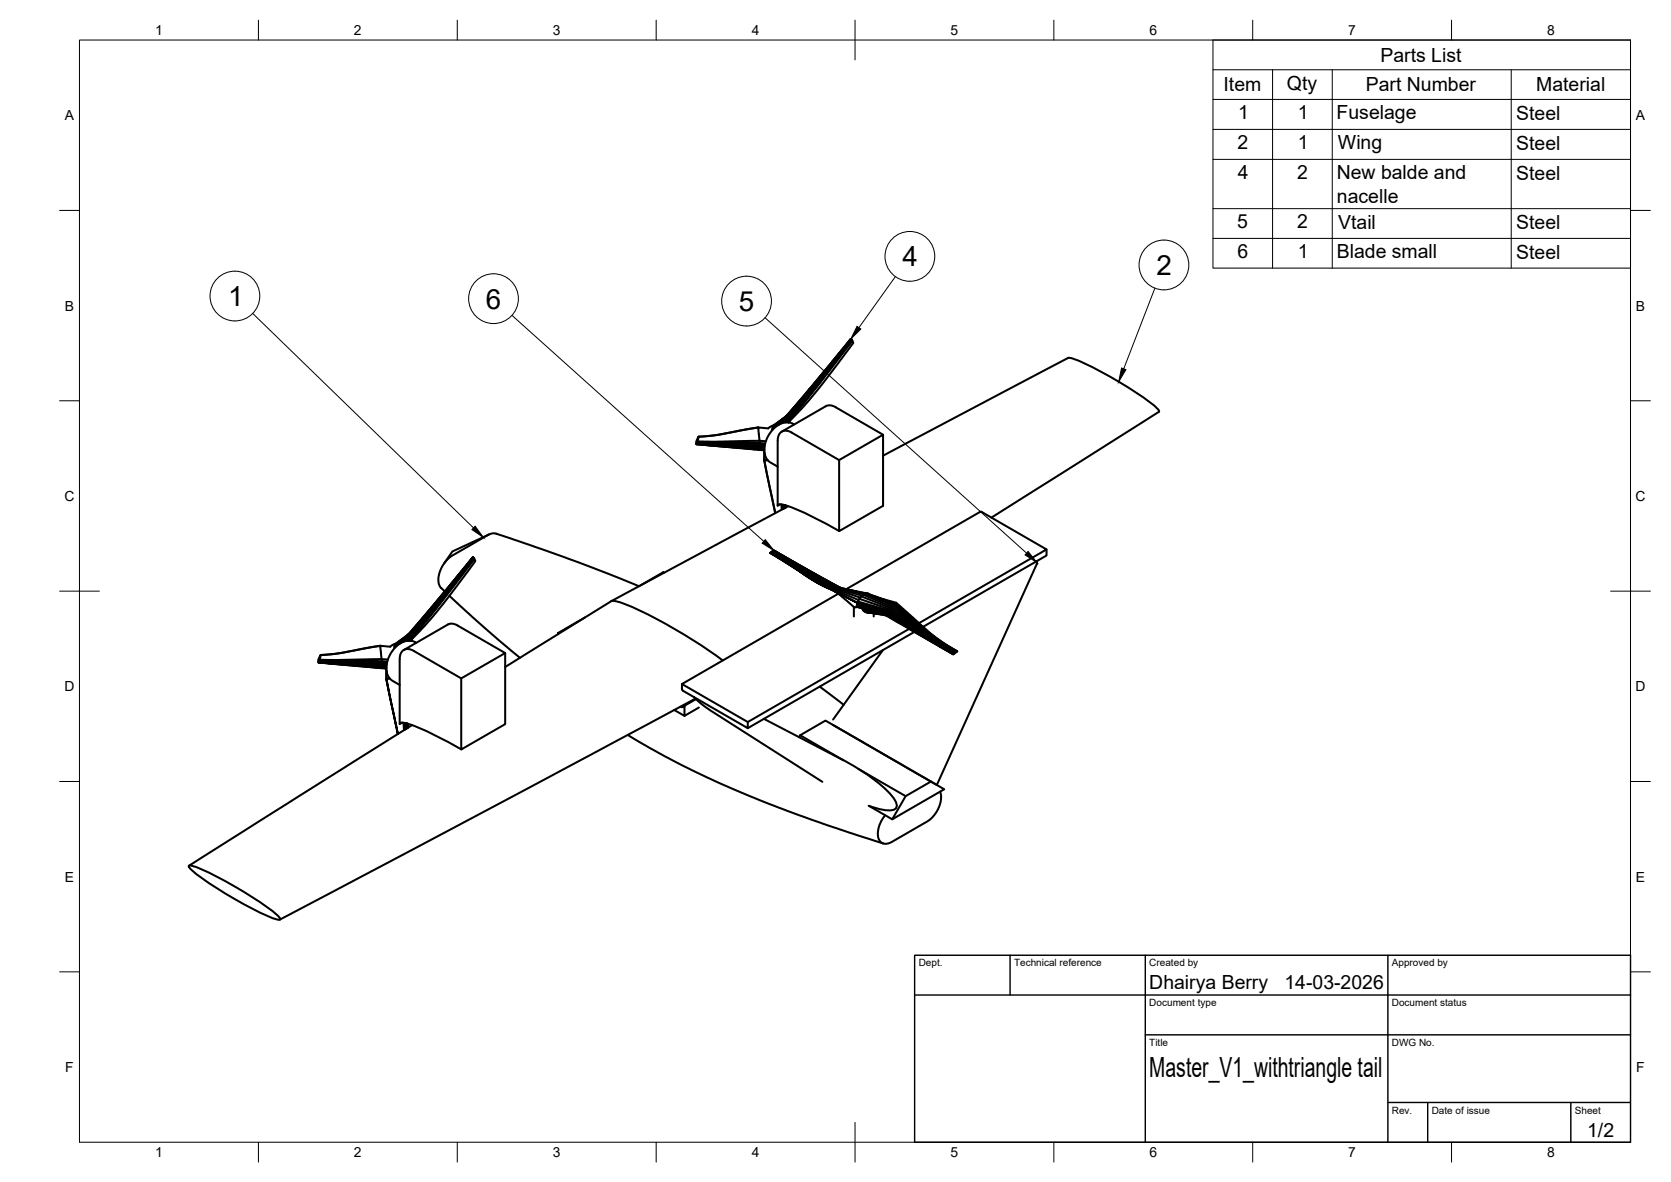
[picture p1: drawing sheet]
<svg xmlns="http://www.w3.org/2000/svg" width="420mm" height="297mm" viewBox="0 0 420 297" stroke-linecap="round" stroke-linejoin="round" font-family="sans-serif">
<!-- layer: Visible -->
<g fill="none" stroke="#000" stroke-width=".51">
<path d="M203.6 97.7l-5.8 6.8M206.5 95.7l-6.9 8.4a2.91 2.91 0 0 0-1.2 2.1l.1-.5M207.2 93.4l-9.3 11-2.4 2.5M213.8 85.4l-15.9 19 13.2-15.7M213.8 85.4h.1M213.9 85.2l-17.3 21.1M213.9 85.2l.7 .9-7.2 9.6a99.4 99.4 0 0 1-8.9 10.2M213.9 85.2l-15.8 19.3M214 85.2l-10.2 12.8-7 8.3M214.1 85.3l-15.6 19.5-.7 1.3M214.1 85.4l-12 15.4-3.5 4.2 15.5-19.7-15.5 19.6-.7 1.2M214.2 85.4l-8.7 11.2-5.8 7.3a4.5 4.5 0 0 0-1.5 2.2"/>
<path d="M214.2 85.5l-14.5 18.5a3.9 3.9 0 0 0-1.4 2.1M214.2 85.5l-9.6 12.5-4.9 6a3.6 3.6 0 0 0-1.4 2.2M214.3 85.6l-8.6 11.3-7.1 8.5M175.2 111.6l17 1.3M175.2 111.6l17 1.2M175.3 111.4l11.6 .3 4.1 .5v-.3l1.3 .2M175.3 111.3l11.7 .2 4 .4v-.3l1.3 .2M175.7 109.7l-.5 1.9a1.82 1.82 0 0 1 .5-1.9zM175.7 109.7l4.7-.4 10.2-1.9-10.4 1.9-4.5 .5M177.6 111.9l12.3 1.1M183.5 111.2l6.6 .1h.9v.3l-4-.3-11.6-.1M190.7 113l1.5 .1"/>
<path d="M190.7 113l1.5 .2-.2-.1M192.2 113l-17-1.4 15.5 1.4M192.2 113.6v2.1l2.7 13.3M192.2 112.3l-1.2-.1v.3l-4.1-.5-11.7-.5 17 1.1M192.2 113.7v2l.8-.1M192.6 110.9l-1.6-.1v.5l1.4 .2M196.2 105.8l-3 1.8-2.6-.2 .4 3.4-11.1 .2-4.5-.1M196.3 106.5l1.7-2.1-2.1 2.3M196.6 108.5l11-6.4a2.42 2.42 0 0 1 2.5 .2l11.9 6.9M197.1 105.1l-2.7 1.9M197.6 104.7l-3.4 2.6M197.8 104.5l-3.7 3.4"/>
<path d="M197.8 104.5l-3.7 3.1M198 106.1l.6-1.1-.5 1.1M198.4 104.6l.1 .1-1 1.4M198.4 104.6l15.7-19.4-15.6 19.5-.9 1.4M198.4 104.6l-1.1 1.6M199.1 108.7l11.9 6.9 11-6.4v17.9l-11 6.4v-17.9M199.1 108.7a2.16 2.16 0 0 0-2.5-.2 2.16 2.16 0 0 0-1.1 2.2v16.4l.6-.3M199.7 106.7l-1-.5-.7-.1-1.8 .4-1.7 1.3-1 1.2-.7 1.3-.6 2.4 .3 2.1 .9 1.2 2.1 1.3M222 114.5l46.5-24.6a18.2 18.2 0 0 1 6.9 2.7l1.4 .8a78.6 78.6 0 0 1 14.2 9.3l.5 .6-.1 .2-42.1 26.6M122.9 134.3l-9.2 4.3-2.1 3.1M193.7 138.9l9.4 5.8a31.2 31.2 0 0 0 6.3 3.3M193.8 138.9l10.9 6.5 4.7 2.6"/>
<path d="M193.9 138.8l15.8 9.1 .3-.1 6.8 1.9M194 138.7l16 9.1 7.3 1.5M194.2 138.5l16.3 9.2-.3 .1-5.8-3.3-10.3-5.9M194.3 138.5l16.5 9.2 3.4 .7M194.4 138.4l12.1 6.8 5.1 2.6M194.5 138.4l16.7 9.3M194.5 138.4l16.8 9.3M194.6 138.4l16.8 9.3M194.6 138.4l13.8 7.7M194.7 138.4l10.7 6.1M194.7 138.4l5.6 3.2M195.5 127.1l.1-.3a9.1 9.1 0 0 1 5.1 1.4l4.7 2.2 5.6 3.1"/>
<path d="M195.6 138.9l-1.1-.5-.8 .6 11.5 7.3 3.8 1.9-4.3-2.2-11-7.1 8.8 5.6a37.8 37.8 0 0 0 6.7 3.6M196.5 126.8l.1 1.3M196.8 126.8v1.1M196.9 126.9l.1 1M197.1 126.9v.9M197.2 126.9l.1 .8M197.4 127v.6M197.5 127v.6M197.5 127v.6v-.6M198.2 127.2l-44.5 23.9 .3-.1a24.3 24.3 0 0 1 7.9 2.9 132.6 132.6 0 0 1 19.8 12.1M263.1 138.1v1.5l-31 17.9M102 159.9l-2.7 2"/>
<path d="M102.6 159.5l-3.4 2.6M102.7 159.3l-3.6 3.5M102.7 159.3l-3.6 3.1M102.9 159.3h.1M103.1 159.3l15.8-19.3-17.3 21.2M103.4 159.5l.1 .1-1.1 1.4M103.4 159.5l-1.2 1.5M108.5 152.6l-5.8 6.7M111.4 150.6l-6.8 8.4a3.1 3.1 0 0 0-1.2 2M112.2 148.2l-9.3 11.1-2.4 2.5M113 149.7l9.7 8.8 8 6.8M116 143.6l-13.1 15.7"/>
<path d="M116 143.6h.1M118.7 140.3l-15.8 19M118.7 140.2v.1M118.9 140l.6 1-7.6 10.2a92.2 92.2 0 0 1-8.5 9.5M118.9 140l-10.7 13.5-6.5 7.6M119 140.1l-11.2 14-4.4 5.4M119 140.1l-15.5 19.5-.9 1.4M119 140.1l-15.5 19.6-.8 1.3M119.1 140.2l-15.5 19.5-.8 1.3M119.1 140.2l-15.5 19.7 4.2-5.1 11.3-14.6M119.2 140.4l-7.7 10-6.9 8.5a3.4 3.4 0 0 0-1.3 2.1M119.3 140.5l-9.7 12.5-6 7.3"/>
<path d="M140.3 159.1l.1 .2M140.3 159.1v.3M147.1 155.2l-6.8 3.9M153.7 151.1l-26.7 16.5M160.7 147.3l-7.7-3.1-11.1-4.2-13.7-4.7-4.1-1.3-1.5 .5-8.9 5.1-1.6 1.4-1.4 2.4-.5 2.1 .4 1.8 1.2 1.3M166.9 144l-.1-.2-6 3.5M209 148.2l6.6 3.3zM209 148.2l.3-.2 6.6 2.8M209.4 148l.3-.1 6.6 2.3M209.6 148.5l1.6 1.1 3.6 3h.5l.1-.2M210.8 149.2l-39.3 22.7M212.8 148.1l33.7-19.5 16.6 9.5-32 18.5"/>
<path d="M214.7 152.5v2.4M215.4 152.4l1.5 .5M215.4 152.2l7.5 1.7-.1 .2-5.9-1.2M215.4 152.2v.2M215.5 151.9l7.6 1.8-.2 .2 3.1 2.1 13.8 8.2M215.5 151.9l-.1 .3M215.6 151.5l7.6 2-.1 .2 .5 .4 3.6 2.4 12.6 7.6M215.6 151.5l-.1 .4M215.6 151.5h.1M215.7 151.2l7.6 2.2-.1 .1 4.1 2.9 7.3 4.6 5.3 3M215.7 151.1l-.1 .4M215.7 151.1h.1"/>
<path d="M216.1 150.5l7.5 2.6-.3 .3 3.6 2.5 7.2 4.7 5.8 3.4M216.3 150.2l-.6 .9M216.6 149.9l7.2 2.9-.2 .3 3.9 3 7.7 5.1 4.9 2.7M216.8 149.7l-.5 .5M216.9 152.9l.4 .7 .8 .3M216.9 153l5.9 1.1 16.9 10.1M217 153.2l5.8 1 16.9 10-17-9.9v.1l-5.6-1M217.1 149.5l7 3-.3 .3 3.9 3.1 6.6 4.6 5.9 3.4M217.1 153.5l5.6 .9 17 9.9M217.4 153.7l5.3 .9v-.1l16.9 9.8M217.6 153.8l5.1 .8 3.1 1.8M217.6 149.2l6.8 3 .3-.2 2.8 2.6 5.7 4.6 3.5 2.4 3.8 2.1"/>
<path d="M217.7 153.8l2.6 .4M217.8 149.2l-7.3-1.5 7.7 1.5M217.8 149.1l-1 .6M217.8 153.9l1.6 .2M218 153.9l.7 .1M218.1 149.2l6.6 2.8 .2-.2M218.1 149.1l.2 .1M218.1 149.1h-.3M218.3 149.2h.1M218.3 149.2l1.7 .7M219.7 154.1v.8M220 149.9l5.3 1.6-.3 .2z"/>
<path d="M224.9 151.8l.1-.1 6.3 5.3a45.1 45.1 0 0 0 9.3 6.7M224.9 151.8l6.2 5.3a48.9 48.9 0 0 0 9.5 6.6M225.3 151.5l9.3 8.2 3.2 2.3 2.9 1.7-.8 .3-.3 .4 1.1-.7-3.4-2-2.7-2-9.4-8.1M228.5 158l11.1 6.4M228.6 158l-40.6 23.4-16.5-9.5M229.9 158.8l-41.9 24.2M260.7 141v.7l-25.1 55.6-26.2-15.2M80.1 166.5l15.6 1.4M80.1 166.5l17 1.4M80.2 166.5l16.9 1.3M80.2 166.4l17 1.2M80.2 166.4l17 1.1"/>
<path d="M80.2 166.4l11.7 .4 4.1 .5v-.3l1.2 .2M80.3 166.3l11.6 .3 4.1 .4v-.2l1.2 .1M80.3 166.2l11.6 .2 4.1 .4v-.3l1.3 .1M80.6 164.6l-.5 1.9a1.58 1.58 0 0 1 .5-1.9zM82.5 166.7l12.4 1.1M88.5 166l6.6 .1 .9 .1v.3l-4.1-.4h-11.6M95.6 162.3l-10.2 1.9-4.8 .4M95.6 162.3h.1M95.6 162.3l-10.4 1.9-4.6 .4M95.7 167.9h1.4M95.7 167.9l1.4 .1h-.1M97.2 168.4l-.1 2.2"/>
<path d="M97.2 168.5l-.1 2.1 .9-.1M97.5 165.7l-1.6-.1 .1 .6 1.3 .1M101.1 160.6l-3 1.9-2.5-.2 .3 3.3-11 .3-4.5-.1M101.2 161.4l1.8-2.1-2.1 2.2M101.5 163.4l11.1-6.4a2.37 2.37 0 0 1 2.5 .2l11.9 6.9-11 6.4-12-6.9a2.16 2.16 0 0 0-2.5-.3 2.16 2.16 0 0 0-1 2.3v16.4l.6-.4M102.9 161l.7-1.1-.5 1.1M103.2 161a5.7 5.7 0 0 1 1.9-2.8l14.1-17.9-8.2 10.6-6.4 7.9a4.3 4.3 0 0 0-1.3 2.2M103.5 160.6l-.1 .4M104.6 161.5l-1.5-.5-1 .1-1.1 .4-1.9 1.5-1.4 2.2-.6 2.6 .4 1.9 .8 1.1 2.2 1.3M127 164.1v17.9l-11 6.3v-17.8M171.5 171.9v1.3M171.5 173.1l.2 .4"/>
<path d="M171.7 173.6l16.3 9.4v-1.6M172.1 177.4l-.3 .3-.8-.1M174.5 175.2l1.8 1.6 2.5 1.9 28 17.8M174.9 175.6l-45.6 24.3-58.9 31.2M175 175.7l-2.9 1.7v2.5l-2.6-1.5M175.7 177.8l-3.6 2.1M206.1 172.6l6 4.5M222 163.4l-12.5 17.4M236.2 162.4l3.4 2M240.4 163.8l-3.2-1.8-3.9-2.6-6.1-4.6-2.8-2.6-.3 .3 3.3 2.8 5.5 4 3.1 2.1 4.3 2.4M100 184.5l-2.9-13.9 2.9 13.9M100.5 181.9l.1-.2a9.1 9.1 0 0 1 5.1 1.3l4.7 2.3 5.6 3"/>
<path d="M101.5 181.6l.1 1.9M101.8 181.7l.1 1.6M101.9 181.7l.1 1.5M102.1 181.8v1.4M102.2 181.8v1.3M102.3 181.8l.1 1.2M102.4 181.8v1.2M102.5 181.9v1M103.6 182.2l-56.1 35.4M157.8 184.7a256.1 256.1 0 0 0 53.6 23.8l10.7 3.5M192.1 180.6l19.5 10.2a42.2 42.2 0 0 1 13 9.6 2.32 2.32 0 0 1 .5 2.9 6.8 6.8 0 0 1-5.3-.3l-1.4-.5M201.2 184.8l-.3 .5"/>
<path d="M212.1 191.1l-10.9-6.3 6.4-3.7 26.5 15.3-6.4 3.7-11.9-6.9M233.9 196.3h.1M234.1 196.4l3.3 1.9-13.1 7.6-5.8-3.4M236.4 199l.2 1.2-.2 1.7-.9 2.1-1.4 1.7-.8 .7-9.1 5.2-1.4 .5-.8-.2-.7-.4-.4-.7-.2-1 .4-2.4 1.5-2.5M47.6 217.5a19.1 19.1 0 0 1 6.9 2.8l1.4 .7a76.8 76.8 0 0 1 14.1 9.3l.5 .7a1.27 1.27 0 0 1-1.6-.1 89.6 89.6 0 0 1-21-12.6l-.4-.6zM227.7 200.1l-3.4 5.8"/>
</g>
<circle cx="210.1" cy="148.8" r=".25" fill="#000"/>
<!-- layer: BORDER -->
<g fill="none" stroke="#000" stroke-width=".25">
<path d="M20 10.1h390v276.9h-390zM65 5.1v5M115 5.1v5M165 5.1v5M215 5.1v10M265 5.1v5M315 5.1v5M365 5.1v5M15 52.9h5M410 52.9h5M15 100.7h5M410 100.7h5"/>
<path d="M15 148.6h10M405 148.6h10M15 196.4h5M410 196.4h5M15 244.2h5M410 244.2h5M65 287v5M115 287v5M165 287v5M215 282.1v9.9M265 287v5M315 287v5"/>
<path d="M365 287v5"/>
</g>
<!-- layer: TITLEBLOCK -->
<path d="M230 240.1h180v46.9h-180zM230 250h180M254 240.1v9.9M288 240.1v46.9M349 240.1v46.9M288 260.1h122M349 277.1h61M359 277.1v9.9M395 277.1v9.9" fill="none" stroke="#000" stroke-width=".36"/>
<!-- layer: Parts Lists -->
<path d="M305 10.1h105v57.3h-105zM305 17.5h105M320 17.5v49.9M335 17.5v49.9M380 17.5v49.9M305 25h105M305 32.5h105M305 40.1h105M305 52.4h105M305 59.9h105" fill="none" stroke="#000" stroke-width=".25"/>
<!-- layer: Balloons -->
<g fill="none" stroke="#000" stroke-width=".25">
<circle cx="59.1" cy="74.4" r="6.3"/>
<circle cx="124.1" cy="75.1" r="6.3"/>
<circle cx="187.7" cy="75.7" r="6.3"/>
<circle cx="228.8" cy="64.4" r="6.3"/>
<circle cx="292.7" cy="66.6" r="6.3"/>
</g>
<!-- layer: 0 -->
<path d="M215.5 82l1 .7-2.6 2.5zM282 92.5l1.1 .4-1.8 3.1zM119.5 132.2l2.1 2.9-2.9-2zM192.4 135.6l2.2 2.8-3-1.9zM258.5 138.6l2.2 2.8-3-1.9z" fill="#000" stroke="#000" stroke-width=".25"/>
<path d="M63.5 78.8l55.6 53.9M128.7 79.3l63.3 56.7M192.4 79.8l65.7 59.2M225.1 69.5l-9.1 12.8M290.4 72.4l-7.8 20.3" fill="none" stroke="#000" stroke-width=".25"/>
<g font-size="7">
<text x="226.9" y="66.9">4</text>
<text x="290.8" y="69.1">2</text>
<text x="57.4" y="76.9">1</text>
<text x="122.2" y="77.5">6</text>
<text x="185.8" y="78.1">5</text>
<text x="289" y="270.6">Master_V1_withtriangle tail</text>
</g>
<g font-size="4.9">
<text x="347.1" y="15.5">Parts List</text>
<text x="307.7" y="23">Item</text>
<text x="323.6" y="22.5">Qty</text>
<text x="343.4" y="23">Part Number</text>
<text x="386.3" y="23">Material</text>
<text x="311.3" y="29.9">1</text>
<text x="326.3" y="29.9">1</text>
<text x="336.1" y="30">Fuselage</text>
<text x="381.3" y="30">Steel</text>
<text x="311.2" y="37.4">2</text>
<text x="326.3" y="37.4">1</text>
<text x="336.4" y="37.5">Wing</text>
<text x="381.3" y="37.6">Steel</text>
<text x="311.2" y="44.9">4</text>
<text x="326.2" y="45">2</text>
<text x="336.1" y="45">New balde and</text>
<text x="381.3" y="45.1">Steel</text>
<text x="336.1" y="50.9">nacelle</text>
<text x="311.1" y="57.3">5</text>
<text x="326.2" y="57.3">2</text>
<text x="336.5" y="57.4">Vtail</text>
<text x="381.3" y="57.5">Steel</text>
<text x="311.1" y="64.8">6</text>
<text x="326.3" y="64.8">1</text>
<text x="336.1" y="64.9">Blade small</text>
<text x="381.3" y="65">Steel</text>
<text x="289" y="248.5">Dhairya Berry</text>
<text x="323" y="248.5">14-03-2026</text>
<text x="399.1" y="285.7">1/2</text>
</g>
<g font-size="3.5">
<text x="39" y="8.8">1</text>
<text x="89" y="8.8">2</text>
<text x="139" y="8.8">3</text>
<text x="189" y="8.8">4</text>
<text x="239" y="8.8">5</text>
<text x="289" y="8.8">6</text>
<text x="339" y="8.8">7</text>
<text x="389" y="8.8">8</text>
<text x="16.3" y="30.2">A</text>
<text x="411.3" y="30.2">A</text>
<text x="16.3" y="78">B</text>
<text x="411.3" y="78">B</text>
<text x="16.2" y="125.9">C</text>
<text x="411.2" y="125.9">C</text>
<text x="16.2" y="173.7">D</text>
<text x="411.2" y="173.7">D</text>
<text x="16.3" y="221.6">E</text>
<text x="411.3" y="221.6">E</text>
<text x="16.4" y="269.4">F</text>
<text x="411.4" y="269.4">F</text>
<text x="39" y="290.8">1</text>
<text x="89" y="290.8">2</text>
<text x="139" y="290.8">3</text>
<text x="189" y="290.8">4</text>
<text x="239" y="290.8">5</text>
<text x="289" y="290.8">6</text>
<text x="339" y="290.8">7</text>
<text x="389" y="290.8">8</text>
</g>
<g font-size="2.5">
<text x="231" y="242.9">Dept.</text>
<text x="255" y="242.9">Technical reference</text>
<text x="289" y="242.9">Created by</text>
<text x="350" y="242.9">Approved by</text>
<text x="289" y="252.8">Document type</text>
<text x="350" y="252.8">Document status</text>
<text x="289" y="262.9">Title</text>
<text x="350" y="262.9">DWG No.</text>
<text x="350" y="279.9">Rev.</text>
<text x="360" y="279.9">Date of issue</text>
<text x="396" y="279.9">Sheet</text>
</g>
</svg>
